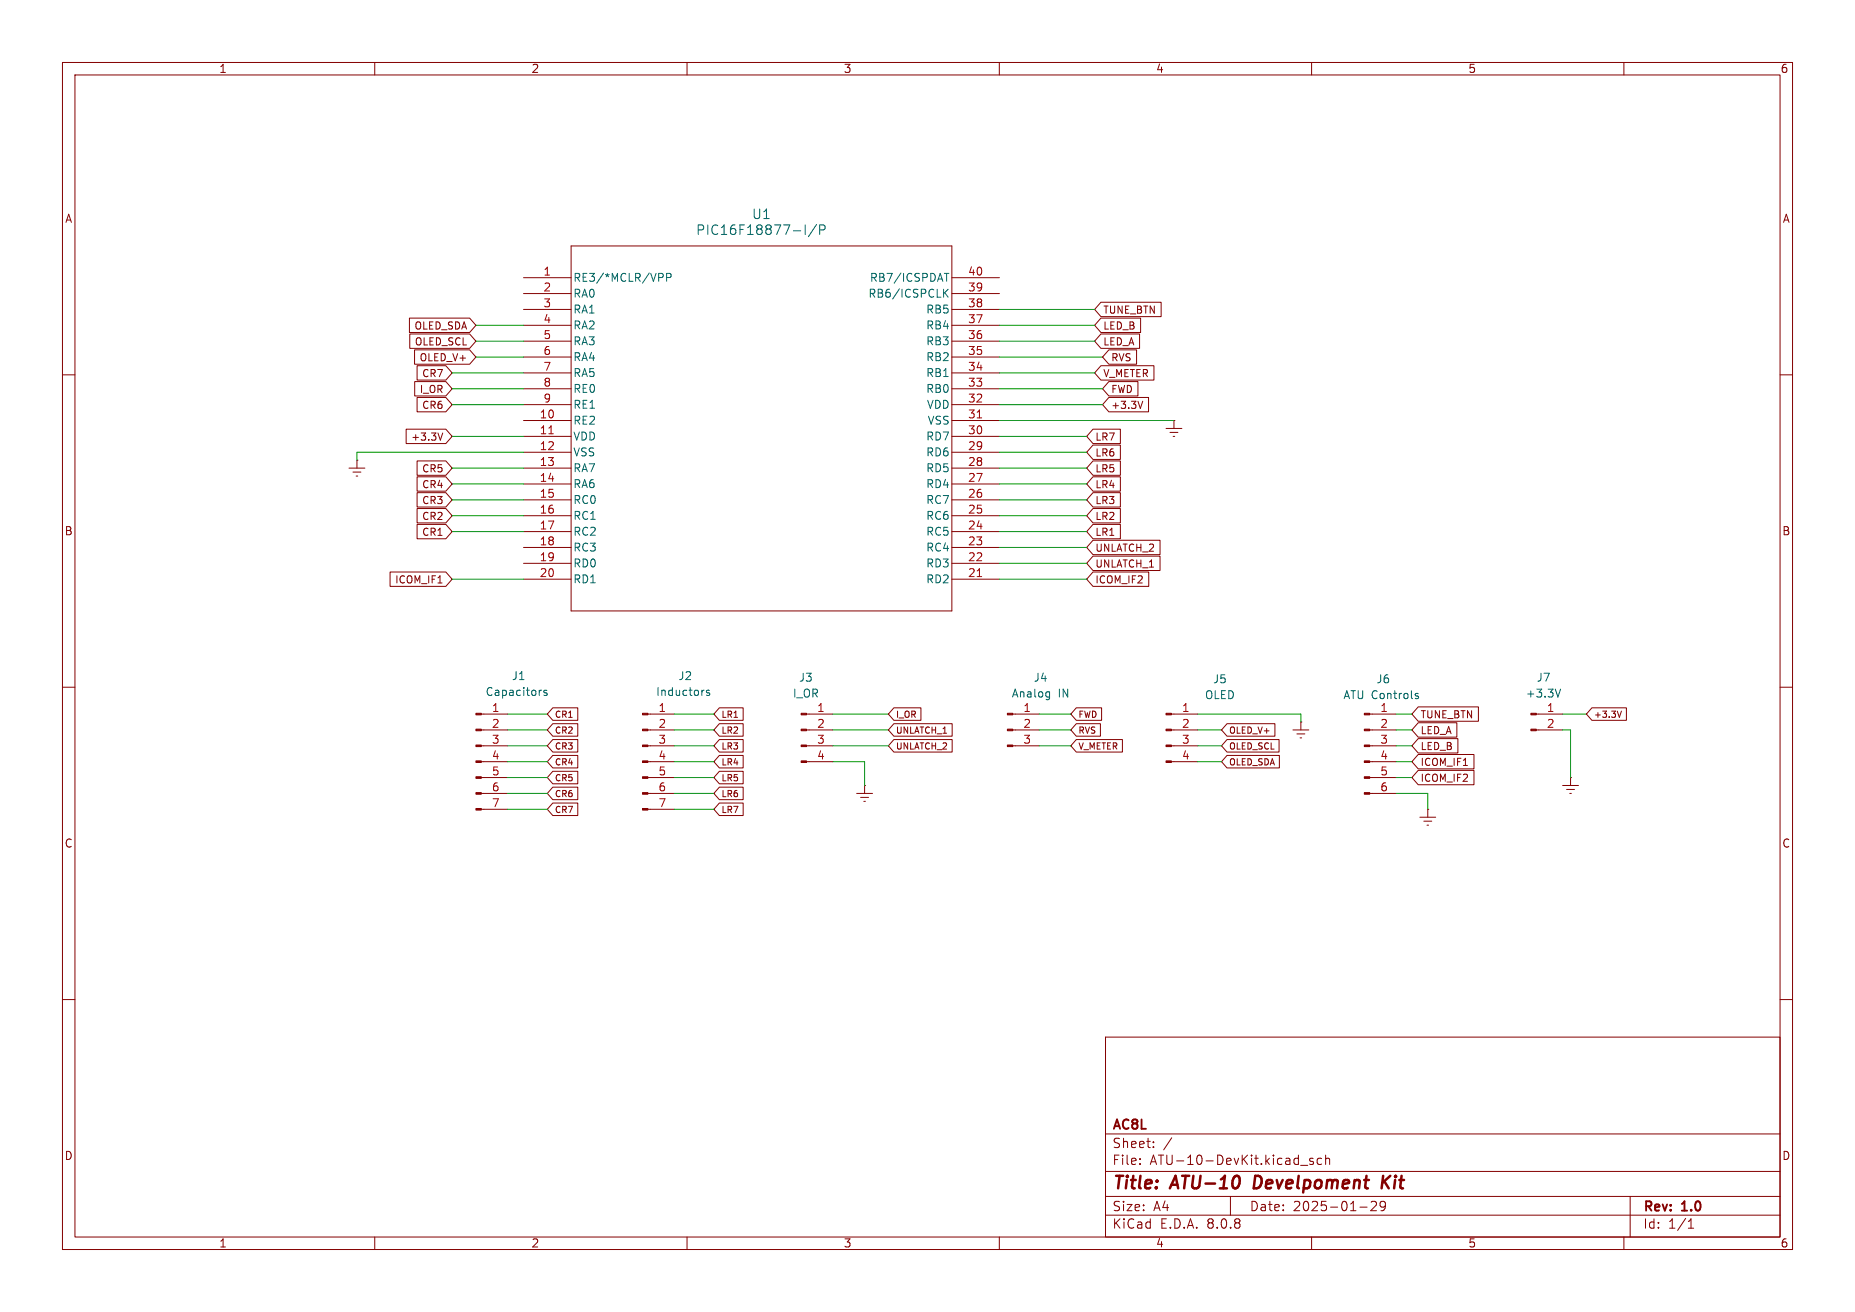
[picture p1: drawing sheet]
<svg xmlns="http://www.w3.org/2000/svg" width="297mm" height="210mm" viewBox="0 0 297 210" stroke-linecap="round" stroke-linejoin="round" font-family="sans-serif">
<g fill="none" stroke="#840000" stroke-width=".16">
<path d="M10 10h277v190h-277zM12 12h273v186h-273zM60 10v2M110 10v2M160 10v2M210 10v2M260 10v2M91.4 39.4h61v58.4h-61zM65.6 50.9h9.6l1 1.2-1 1.1h-9.6zM65.6 53.5h9.6l1 1.1-1 1.2h-9.6zM66.4 56h8.8l1 1.2-1 1.1h-8.8zM66.8 58.5h4.6l1 1.2-1 1.1h-4.6z"/>
<path d="M83.8 44.5h7.6M83.8 47h7.6M83.8 49.5h7.6M83.8 59.7h7.6M83.8 57.2h7.6M83.8 54.6h7.6M83.8 52.1h7.6M152.4 44.5h7.6M152.4 47h7.6M152.4 49.5h7.6M152.4 59.7h7.6M152.4 57.2h7.6"/>
<path d="M152.4 54.6h7.6M152.4 52.1h7.6M176.3 50.9h6.3v2.3h-6.3l-1-1.1zM176.3 48.4h9.6v2.3h-9.6l-1-1.2zM176.3 53.5h6.2v2.3h-6.2l-1-1.2zM176.3 58.5h8.5v2.3h-8.5l-1-1.1zM177.5 56h4.5v2.3h-4.5l-1-1.1zM10 60h2M55.9 74.9h2.5M56.5 75.6h1.3M57 76.2h.3M57.1 73.7h.1"/>
<path d="M57.1 73.7v1.2M65 68.7h6.4l1 1.2-1 1.1h-6.4zM66.4 61.1h5l1 1.1-1 1.2h-5zM66.8 73.8h4.6l1 1.1-1 1.2h-4.6zM66.8 63.6h4.6l1 1.2-1 1.1h-4.6zM66.8 76.3h4.6l1 1.2-1 1.1h-4.6zM66.8 78.9h4.6l1 1.1-1 1.2h-4.6zM70.1 69.3l.4 1.2 .4-1.2M83.8 69.9h7.6M83.8 74.9h7.6M83.8 67.3h7.6M83.8 72.4h7.6"/>
<path d="M83.8 77.5h7.6M83.8 64.8h7.6M83.8 62.2h7.6M152.4 69.9h7.6M152.4 74.9h7.6M152.4 67.3h7.6M152.4 72.4h7.6M152.4 77.5h7.6M152.4 64.8h7.6M152.4 62.2h7.6M175 68.7h4.4v2.3h-4.4l-1-1.1zM175 73.8h4.4v2.3h-4.4l-1-1.2z"/>
<path d="M175 71.2h4.4v2.3h-4.4l-1-1.1zM175 76.3h4.4v2.3h-4.4l-1-1.1zM175 78.9h4.4v2.3h-4.4l-1-1.2zM177.5 61.1h4.7v2.3h-4.7l-1-1.2zM177.5 63.6h6.4v2.3h-6.4l-1-1.1zM183 64.2l-.4 1.2M186.7 68.6h2.5M187.3 69.2h1.3M187.8 69.9h.3M188 67.3h.1M188 67.3v1.3M285 60h2"/>
<path d="M62.5 91.6h8.9l1 1.1-1 1.2h-8.9zM66.8 81.4h4.6l1 1.2-1 1.1h-4.6zM66.8 83.9h4.6l1 1.2-1 1.1h-4.6zM83.8 80h7.6M83.8 82.6h7.6M83.8 85.1h7.6M83.8 87.6h7.6M83.8 90.2h7.6M83.8 92.7h7.6M152.4 80h7.6M152.4 82.6h7.6M152.4 85.1h7.6"/>
<path d="M152.4 87.6h7.6M152.4 90.2h7.6M152.4 92.7h7.6M175 81.4h4.4v2.3h-4.4l-1-1.1zM175 91.6h8.9v2.3h-8.9l-1-1.2zM175 83.9h4.4v2.3h-4.4l-1-1.1zM175 86.5h10.7v2.3h-10.7l-1-1.2zM175 89h10.7v2.3h-10.7l-1-1.1zM10 110h2M77.1 119.4h4.2M77.1 116.8h4.2M77.1 114.3h4.2"/>
<path d="M88.5 118.4h4v2h-4l-.9-1zM88.5 113.3h4v2h-4l-.9-1zM88.5 115.8h4v2h-4l-.9-1zM103.7 119.4h4.2M103.7 116.8h4.2M103.7 114.3h4.2M115.2 118.4h3.8v2h-3.8l-.9-1zM115.2 115.8h3.8v2h-3.8l-.9-1zM115.2 113.3h3.8v2h-3.8l-.9-1zM129.1 119.4h4.2M129.1 116.8h4.2M129.1 114.3h4.2"/>
<path d="M143.1 113.3h4.4v2h-4.4l-.9-1zM143.1 115.8h9.4v2h-9.4l-.9-1zM143.1 118.4h9.4v2h-9.4l-.9-1zM162.2 119.4h4.2M162.2 116.8h4.2M162.2 114.3h4.2M172.3 115.8h3.9v2h-3.9l-.9-1zM172.3 118.4h7.4v2h-7.4l-.9-1zM172.3 113.3h4.1v2h-4.1l-.9-1zM187.6 119.4h4.2M187.6 116.8h4.2M187.6 114.3h4.2"/>
<path d="M196.5 118.4h8.3v2h-8.3l-.9-1zM196.5 115.8h7.6v2h-7.6l-.9-1zM207 116.8h2.5M207.6 117.5h1.3M208.2 118.1h.2M208.3 115.6h.1M208.3 115.6v1.2M219.3 119.4h4.2M219.3 116.8h4.2M219.3 114.3h4.2M227.1 118.2h6.3v2.3h-6.3l-1-1.1zM227.1 113.1h9.6v2.4h-9.6l-1-1.2z"/>
<path d="M227.1 115.7h6.2v2.3h-6.2l-1-1.2zM246 116.8h4.2M246 114.3h4.2M254.9 113.3h5.5v2h-5.5l-.9-1zM258.9 113.8l.4 1 .3-1M285 110h2M77.1 127h4.2M77.1 124.5h4.2M77.1 121.9h4.2M77.1 129.5h4.2M88.5 120.9h4v2h-4l-.9-1zM88.5 123.5h4v2h-4l-.9-1z"/>
<path d="M88.5 128.5h4v2h-4l-.9-1zM88.5 126h4v2h-4l-.9-1zM103.7 127h4.2M103.7 124.5h4.2M103.7 121.9h4.2M103.7 129.5h4.2M115.2 120.9h3.8v2h-3.8l-.9-1zM115.2 128.5h3.8v2h-3.8l-.9-1zM115.2 123.5h3.8v2h-3.8l-.9-1zM115.2 126h3.8v2h-3.8l-.9-1zM129.1 121.9h4.2M137.2 127h2.5"/>
<path d="M137.8 127.6h1.3M138.3 128.3h.3M138.4 125.7h.1M138.4 125.7v1.3M187.6 121.9h4.2M196.5 120.9h8.3v2h-8.3l-.9-1zM219.3 127h4.2M219.3 124.5h4.2M219.3 121.9h4.2M227.1 120.8h8.9v2.3h-8.9l-1-1.2zM227.1 123.3h8.9v2.3h-8.9l-1-1.1zM227.3 130.8h2.6"/>
<path d="M228 131.4h1.2M228.5 132.1h.2M228.6 129.5h.1M228.6 129.5v1.3M250.2 125.7h2.5M250.8 126.4h1.3M251.3 127h.3M251.5 124.5h.1M251.5 124.5v1.2M10 160h2M177 166h108v32h-108zM285 160h2"/>
<path d="M60 198v2M110 198v2M160 198v2M177 194.5h108M177 191.5h108M177 187.5h108M177 181.5h108M182.5 186.3v.1M182.5 185.5v.1M184.7 183.6v.1M184.7 182.8v.1M187.6 182.1l-1.3 2"/>
<path d="M197 191.5v3M208.2 186.5h1.2M210 198v2M210.2 185.5l-.3-.1-.2 .2v.2l.5 .2v.3h-.5M211.6 185.5l-.4-.1-.3 .3v.4l.1 .2h.6M212.2 185.5l.3-.1 .3 .1 .1 .9M212.2 184.9v1.5M217.7 193.2h1.2M220.2 192.4l.2 .2-.1 .3-.8 .9h.9M221.8 192.9l-.3 .3h-.3l-.2-.3v-.3l.1-.2 .4-.1 .2 .1a.99 .99 0 0 1-.3 1.4h-.3M260 198v2M261 191.5v6.5"/>
<path d="M270.3 196.6h.9M270.3 195.5l.4-.4v1.5"/>
</g>
<path d="M201 188.2l-.3 2h.5M221.5 188.2l-.3 2M221.6 189.1l.7 1.1M222.6 188.2l-1.3 1.2" fill="none" stroke="#840000" stroke-width=".4"/>
<g fill="#840000" stroke="#840000" stroke-width=".16">
<path d="M218.4 126.9h.9v.2h-.9z"/>
<path d="M218.4 124.3h.9v.3h-.9z"/>
<path d="M218.4 121.8h.9v.2h-.9z"/>
<path d="M218.4 119.3h.9v.2h-.9z"/>
<path d="M218.4 116.7h.9v.3h-.9z"/>
<path d="M218.4 114.2h.9v.2h-.9z"/>
<path d="M161.3 119.3h.9v.2h-.9z"/>
<path d="M161.3 116.7h.9v.3h-.9z"/>
<path d="M161.3 114.2h.9v.2h-.9z"/>
<path d="M245.1 116.7h.9v.3h-.9z"/>
<path d="M245.1 114.2h.9v.2h-.9z"/>
<path d="M186.7 121.8h.9v.2h-.9z"/>
<path d="M186.7 119.3h.9v.2h-.9z"/>
<path d="M186.7 116.7h.9v.3h-.9z"/>
<path d="M186.7 114.2h.9v.2h-.9z"/>
<path d="M102.9 129.4h.8v.3h-.8z"/>
<path d="M102.9 126.9h.8v.2h-.8z"/>
<path d="M102.9 124.3h.8v.3h-.8z"/>
<path d="M102.9 121.8h.8v.2h-.8z"/>
<path d="M102.9 119.3h.8v.2h-.8z"/>
<path d="M102.9 116.7h.8v.3h-.8z"/>
<path d="M102.9 114.2h.8v.2h-.8z"/>
<path d="M76.2 129.4h.9v.3h-.9z"/>
<path d="M76.2 126.9h.9v.2h-.9z"/>
<path d="M76.2 124.3h.9v.3h-.9z"/>
<path d="M76.2 121.8h.9v.2h-.9z"/>
<path d="M76.2 119.3h.9v.2h-.9z"/>
<path d="M76.2 116.7h.9v.3h-.9z"/>
<path d="M76.2 114.2h.9v.2h-.9z"/>
<path d="M128.3 121.8h.8v.2h-.8z"/>
<path d="M128.3 119.3h.8v.2h-.8z"/>
<path d="M128.3 116.7h.8v.3h-.8z"/>
<path d="M128.3 114.2h.8v.2h-.8z"/>
</g>
<g fill="none" stroke="#006464" stroke-width=".16">
<path d="M128.9 36v1.5M130.7 35.9l-1.3 2M131.2 36.8h.6a.41 .41 0 0 0 .3-.4 .41 .41 0 0 0-.3-.4h-.6v1.5M105.5 43.8h.4l.3 .2-.1 .4h-.6M106.7 44.4h.6l.2-.2-.1-.3-.2-.1h-.5v1.2M151.1 46.3v1.3M151.2 43.8h.7M151.3 46.8l.5 .8M151.6 43.8v1.2M151.8 46.3l-.7 .7M86.6 110.5h.1M87.6 110.5h-.4l-.1 .2v.1l.5 .2v.3h-.5"/>
<path d="M113.6 110.5h-.3l-.2 .2 .1 .1 .4 .2v.3h-.5M167.7 110.7l.3 .1M168 110.7v1.1l-.2 .2M168 111.5l-.3 .1M226.6 111.3l.5 .2v.2l-.2 .1h-.3M226.6 111h.5M249.9 110.3l-.5 1.3"/>
</g>
<path d="M87.9 69.4h.7M156.5 66.9h.7M156.5 92.3h.7" fill="none" stroke="#a90000" stroke-width=".16"/>
<g fill="none" stroke="#009600" stroke-width=".16">
<path d="M72.4 59.7h11.4M76.2 57.2h7.6M76.2 54.6h7.6M76.2 52.1h7.6M160 57.2h16.5M160 59.7h15.3M160 54.6h15.3M160 52.1h15.3M160 49.5h15.3M72.4 62.2h11.4M72.4 64.8h11.4M72.4 74.9h11.4"/>
<path d="M72.4 69.9h11.4M72.4 77.5h11.4M83.8 72.4h-26.7v1.3M160 62.2h16.5M160 64.8h16.5M160 67.3h28M160 74.9h14M160 72.4h14M160 69.9h14M160 77.5h14M72.4 82.6h11.4M72.4 85.1h11.4"/>
<path d="M72.4 80h11.4M72.4 92.7h11.4M160 82.6h14M160 90.2h14M160 87.6h14M160 85.1h14M160 80h14M160 92.7h14M81.3 119.4h6.3M81.3 116.8h6.3M81.3 114.3h6.3M107.9 119.4h6.4"/>
<path d="M107.9 116.8h6.4M107.9 114.3h6.4M133.3 119.4h8.9M133.3 116.8h8.9M133.3 114.3h8.9M166.4 119.4h5M166.4 116.8h5M166.4 114.3h5M191.8 119.4h3.8M191.8 116.8h3.8M191.8 114.3h16.5v1.3M223.5 119.4h2.6"/>
<path d="M223.5 116.8h2.6M223.5 114.3h2.6M250.2 116.8h1.3v7.7M250.2 114.3h3.8M81.3 129.5h6.3M81.3 127h6.3M81.3 121.9h6.3M81.3 124.5h6.3M107.9 129.5h6.4M107.9 127h6.4M107.9 121.9h6.4M107.9 124.5h6.4"/>
<path d="M133.3 121.9h5.1v3.8M191.8 121.9h3.8M223.5 127h5.1v2.5M223.5 121.9h2.6M223.5 124.5h2.6"/>
</g>
<g font-size="2.8" fill="#840000">
<text x="178" y="190.9">Title:</text>
<text x="187.7" y="190.9">ATU-10</text>
<text x="201.6" y="190.9">Develpoment</text>
<text x="222.9" y="190.9">Kit</text>
</g>
<g font-size="2.1" fill="#006464">
<text x="120.3" y="35.3">U1</text>
<text x="111.4" y="37.8">PIC16F18877-I/P</text>
</g>
<g font-size="2.1" fill="#840000">
<text x="178" y="184">Sheet:</text>
<text x="178" y="181.2">AC8L</text>
<text x="178" y="186.7">File:</text>
<text x="184.1" y="186.7">ATU-10-DevKit.kicad_sch</text>
<text x="178" y="196.9">KiCad</text>
<text x="178" y="194.1">Size:</text>
<text x="184.7" y="194.1">A4</text>
<text x="185.7" y="196.9">E.D.A.</text>
<text x="193.3" y="196.9">8.0.8</text>
<text x="200" y="194.1">Date:</text>
<text x="207" y="194.1">2025-01-29</text>
<text x="263" y="194.3">Rev:</text>
<text x="263" y="196.9">Id:</text>
<text x="267.1" y="196.9">1/1</text>
<text x="269.4" y="194.3">1.0</text>
</g>
<g font-size="1.8" fill="#840000">
<text x="35" y="11.9">1</text>
<text x="85" y="11.9">2</text>
<text x="135" y="11.9">3</text>
<text x="185" y="11.9">4</text>
<text x="235" y="11.9">5</text>
<text x="285" y="11.9">6</text>
<text x="10.3" y="35.9">A</text>
<text x="285.3" y="35.9">A</text>
<text x="10.3" y="85.9">B</text>
<text x="285.3" y="85.9">B</text>
<text x="10.3" y="135.9">C</text>
<text x="285.3" y="135.9">C</text>
<text x="10.3" y="185.9">D</text>
<text x="285.3" y="185.9">D</text>
<text x="35" y="199.9">1</text>
<text x="85" y="199.9">2</text>
<text x="135" y="199.9">3</text>
<text x="185" y="199.9">4</text>
<text x="235" y="199.9">5</text>
<text x="285" y="199.9">6</text>
</g>
<g font-size="1.8" fill="#a90000">
<text x="86.9" y="44.2">1</text>
<text x="86.9" y="46.7">2</text>
<text x="154.9" y="46.7">39</text>
<text x="154.9" y="44.2">40</text>
<text x="86.9" y="49.3">3</text>
<text x="86.9" y="51.8">4</text>
<text x="154.9" y="51.8">37</text>
<text x="154.9" y="49.3">38</text>
<text x="86.9" y="54.4">5</text>
<text x="86.9" y="56.9">6</text>
<text x="86.9" y="59.4">7</text>
<text x="154.9" y="59.4">34</text>
<text x="154.9" y="56.9">35</text>
<text x="154.9" y="54.4">36</text>
<text x="86.9" y="62">8</text>
<text x="86.9" y="64.5">9</text>
<text x="154.9" y="64.5">32</text>
<text x="154.9" y="62">33</text>
<text x="86.3" y="67.1">10</text>
<text x="86.3" y="69.6">11</text>
<text x="154.9" y="69.6">30</text>
<text x="154.9" y="67.1">31</text>
<text x="86.3" y="72.1">12</text>
<text x="86.3" y="74.7">13</text>
<text x="86.3" y="77.2">14</text>
<text x="154.9" y="77.2">27</text>
<text x="154.9" y="74.7">28</text>
<text x="154.9" y="72.1">29</text>
<text x="86.3" y="79.8">15</text>
<text x="86.3" y="82.3">16</text>
<text x="154.9" y="82.3">25</text>
<text x="154.9" y="79.8">26</text>
<text x="86.3" y="84.8">17</text>
<text x="86.3" y="87.4">18</text>
<text x="86.3" y="89.9">19</text>
<text x="154.9" y="89.9">22</text>
<text x="154.9" y="87.4">23</text>
<text x="154.9" y="84.8">24</text>
<text x="86.3" y="92.5">20</text>
<text x="154.9" y="92.5">21</text>
<text x="78.7" y="114">1</text>
<text x="78.7" y="116.6">2</text>
<text x="78.7" y="119.1">3</text>
<text x="105.3" y="114">1</text>
<text x="105.3" y="116.6">2</text>
<text x="105.3" y="119.1">3</text>
<text x="130.7" y="114">1</text>
<text x="130.7" y="116.6">2</text>
<text x="130.7" y="119.1">3</text>
<text x="163.8" y="114">1</text>
<text x="163.8" y="116.6">2</text>
<text x="163.8" y="119.1">3</text>
<text x="189.2" y="114">1</text>
<text x="189.2" y="116.6">2</text>
<text x="189.2" y="119.1">3</text>
<text x="220.9" y="114">1</text>
<text x="220.9" y="116.6">2</text>
<text x="220.9" y="119.1">3</text>
<text x="247.6" y="114">1</text>
<text x="247.6" y="116.6">2</text>
<text x="78.7" y="121.7">4</text>
<text x="78.7" y="124.2">5</text>
<text x="105.3" y="121.7">4</text>
<text x="105.3" y="124.2">5</text>
<text x="130.7" y="121.7">4</text>
<text x="189.2" y="121.7">4</text>
<text x="220.9" y="121.7">4</text>
<text x="220.9" y="124.2">5</text>
<text x="78.7" y="126.7">6</text>
<text x="78.7" y="129.3">7</text>
<text x="105.3" y="126.7">6</text>
<text x="105.3" y="129.3">7</text>
<text x="220.9" y="126.7">6</text>
</g>
<g font-size="1.8" fill="#006464">
<text x="91.7" y="45.3">RE3/*MCLR/VPP</text>
<text x="91.7" y="47.9">RA0</text>
<text x="138.9" y="47.9">RB6/ICSPCLK</text>
<text x="139.2" y="45.3">RB7/ICSPDAT</text>
<text x="91.7" y="50.4">RA1</text>
<text x="91.7" y="52.9">RA2</text>
<text x="148.2" y="52.9">RB4</text>
<text x="148.2" y="50.4">RB5</text>
<text x="91.7" y="55.5">RA3</text>
<text x="91.7" y="58">RA4</text>
<text x="148.2" y="58">RB2</text>
<text x="148.2" y="55.5">RB3</text>
<text x="91.7" y="60.6">RA5</text>
<text x="91.7" y="63.1">RE0</text>
<text x="91.7" y="65.6">RE1</text>
<text x="148.2" y="63.1">RB0</text>
<text x="148.2" y="60.6">RB1</text>
<text x="148.3" y="65.6">VDD</text>
<text x="91.7" y="68.2">RE2</text>
<text x="91.7" y="70.7">VDD</text>
<text x="148.2" y="70.7">RD7</text>
<text x="148.4" y="68.2">VSS</text>
<text x="91.7" y="73.3">VSS</text>
<text x="91.7" y="75.8">RA7</text>
<text x="148.2" y="75.8">RD5</text>
<text x="148.2" y="73.3">RD6</text>
<text x="91.7" y="78.3">RA6</text>
<text x="91.7" y="80.9">RC0</text>
<text x="91.7" y="83.4">RC1</text>
<text x="148.2" y="83.4">RC6</text>
<text x="148.2" y="80.9">RC7</text>
<text x="148.2" y="78.3">RD4</text>
<text x="91.7" y="86">RC2</text>
<text x="91.7" y="88.5">RC3</text>
<text x="148.2" y="88.5">RC4</text>
<text x="148.2" y="86">RC5</text>
<text x="91.7" y="91">RD0</text>
<text x="91.7" y="93.6">RD1</text>
<text x="148.2" y="93.6">RD2</text>
<text x="148.2" y="91">RD3</text>
<text x="77.7" y="111.6">Capacitors</text>
<text x="81.9" y="109.1">J1</text>
<text x="105" y="111.6">Inductors</text>
<text x="108.5" y="109.1">J2</text>
<text x="126.8" y="111.9">I_OR</text>
<text x="127.8" y="109.3">J3</text>
<text x="161.9" y="111.9">Analog</text>
<text x="165.4" y="109.3">J4</text>
<text x="169.4" y="111.9">IN</text>
<text x="192.8" y="112.1">OLED</text>
<text x="194.1" y="109.6">J5</text>
<text x="215" y="112.1">ATU Controls</text>
<text x="220.3" y="109.6">J6</text>
<text x="244.2" y="111.9">+3.3V</text>
<text x="246" y="109.3">J7</text>
</g>
<g font-size="1.6" fill="#840000">
<text x="66.2" y="53">OLED_SDA</text>
<text x="176.6" y="53">LED_B</text>
<text x="176.6" y="50.4">TUNE_BTN</text>
<text x="66.3" y="55.5">OLED_SCL</text>
<text x="67.1" y="58">OLED_V+</text>
<text x="176.6" y="55.5">LED_A</text>
<text x="177.8" y="58">RVS</text>
<text x="67.1" y="63.1">I_OR</text>
<text x="67.5" y="60.6">CR7</text>
<text x="67.5" y="65.7">CR6</text>
<text x="176.6" y="60.6">V_METER</text>
<text x="177.8" y="63.1">FWD</text>
<text x="177.8" y="65.7">+3.3V</text>
<text x="65.7" y="70.7">+3.3V</text>
<text x="175.3" y="70.7">LR7</text>
<text x="67.5" y="75.8">CR5</text>
<text x="175.3" y="75.8">LR5</text>
<text x="175.3" y="73.3">LR6</text>
<text x="67.5" y="78.4">CR4</text>
<text x="67.5" y="83.4">CR2</text>
<text x="67.5" y="80.9">CR3</text>
<text x="175.3" y="83.4">LR2</text>
<text x="175.3" y="78.4">LR4</text>
<text x="175.3" y="80.9">LR3</text>
<text x="67.5" y="86">CR1</text>
<text x="175.3" y="86">LR1</text>
<text x="175.3" y="88.5">UNLATCH_2</text>
<text x="63.1" y="93.6">ICOM_IF1</text>
<text x="175.3" y="93.6">ICOM_IF2</text>
<text x="175.3" y="91.1">UNLATCH_1</text>
<text x="227.4" y="115.2">TUNE_BTN</text>
<text x="227.4" y="117.7">LED_A</text>
<text x="227.4" y="120.3">LED_B</text>
<text x="227.4" y="122.8">ICOM_IF1</text>
<text x="227.4" y="125.3">ICOM_IF2</text>
</g>
<g font-size="1.4" fill="#840000">
<text x="88.8" y="115.1">CR1</text>
<text x="88.8" y="117.6">CR2</text>
<text x="115.4" y="117.6">LR2</text>
<text x="115.4" y="115.1">LR1</text>
<text x="143.4" y="115.1">I_OR</text>
<text x="143.4" y="117.6">UNLATCH_1</text>
<text x="172.6" y="117.6">RVS</text>
<text x="172.6" y="115.1">FWD</text>
<text x="196.7" y="117.6">OLED_V+</text>
<text x="255.1" y="115.1">+3.3V</text>
<text x="88.8" y="120.2">CR3</text>
<text x="88.8" y="122.7">CR4</text>
<text x="88.8" y="125.3">CR5</text>
<text x="115.4" y="120.2">LR3</text>
<text x="115.4" y="122.7">LR4</text>
<text x="115.4" y="125.3">LR5</text>
<text x="143.4" y="120.2">UNLATCH_2</text>
<text x="172.6" y="120.2">V_METER</text>
<text x="196.7" y="120.2">OLED_SCL</text>
<text x="196.7" y="122.7">OLED_SDA</text>
<text x="88.8" y="130.3">CR7</text>
<text x="88.8" y="127.8">CR6</text>
<text x="115.4" y="130.3">LR7</text>
<text x="115.4" y="127.8">LR6</text>
</g>
</svg>
